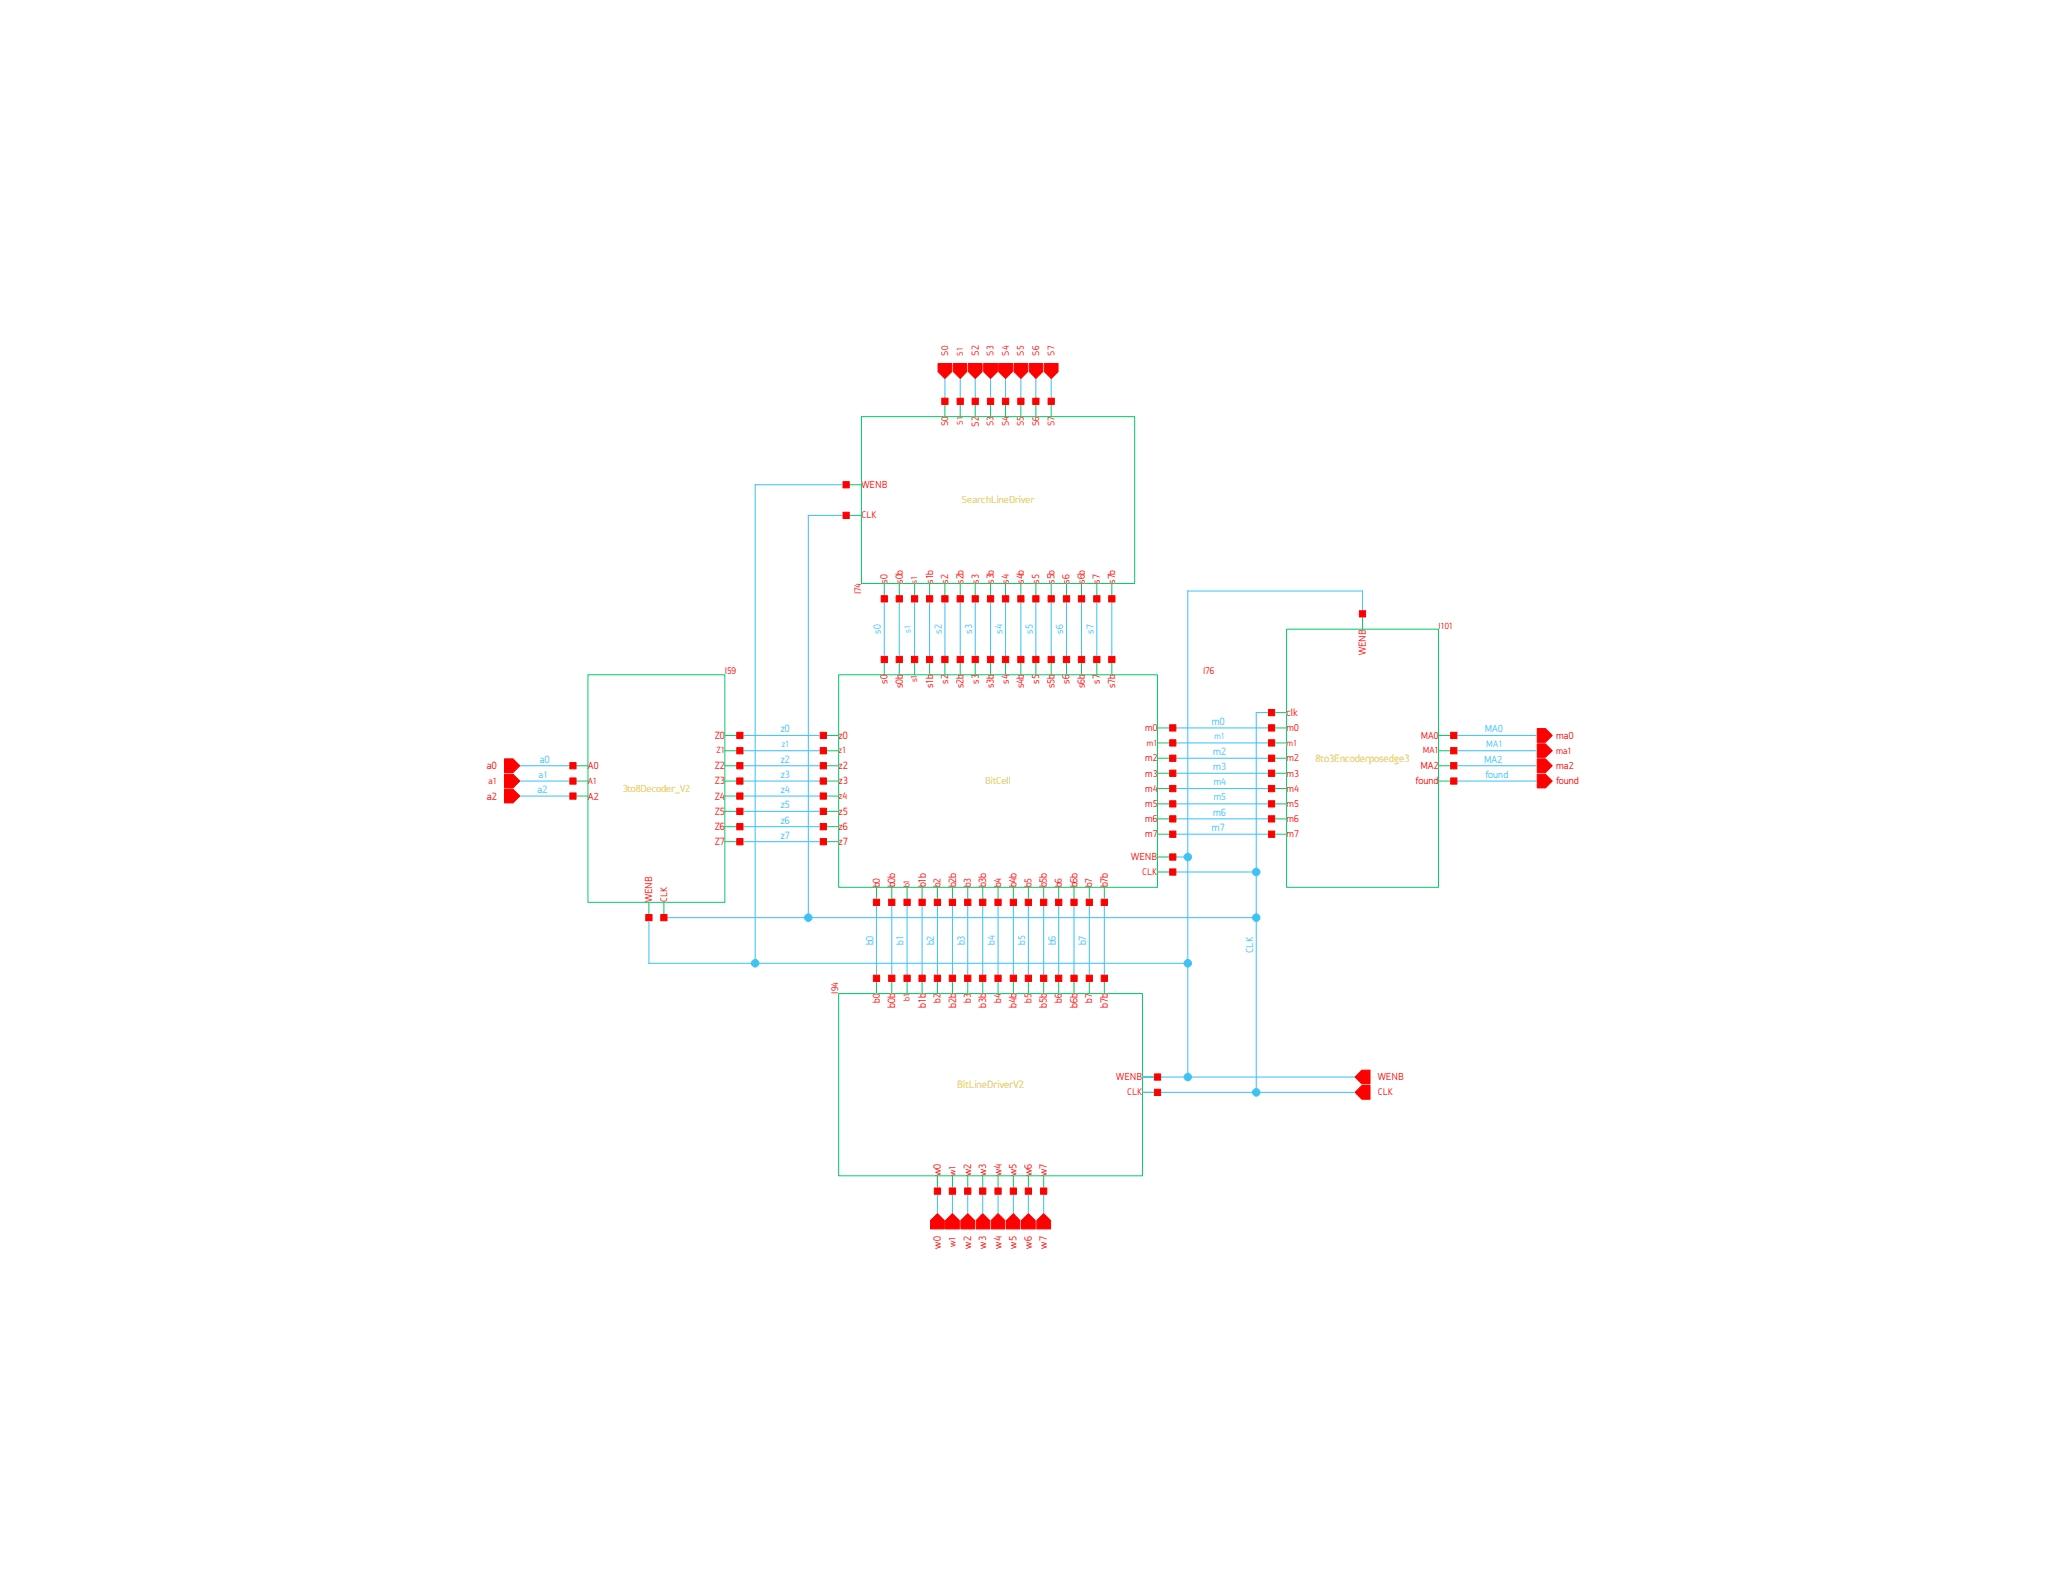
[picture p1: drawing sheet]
<svg xmlns="http://www.w3.org/2000/svg" width="279mm" height="216mm" viewBox="0 0 279 216" stroke-linecap="round" stroke-linejoin="round" font-family="sans-serif">
<g fill="none" stroke="#0c6" stroke-width=".14">
<path d="M116.7 56.4h37v22.6h-37zM128 54.4v2M130 54.4v2M132.1 54.4v2M134.2 54.4v2M136.2 54.4v2M138.3 54.4v2M140.3 54.4v2M142.4 54.4v2M114.6 69.8h2.1M114.6 65.7h2.1M119.8 79v2.1"/>
<path d="M121.8 79v2.1M123.9 79v2.1M125.9 79v2.1M128 79v2.1M130 79v2.1M132.1 79v2.1M134.2 79v2.1M136.2 79v2.1M138.3 79v2.1M140.3 79v2.1M142.4 79v2.1M144.4 79v2.1"/>
<path d="M146.5 79v2.1M148.5 79v2.1M150.6 79v2.1M79.6 91.4h18.6v30.8h-18.6zM98.2 99.6h2M111.5 99.6h2.1M113.6 91.4h43.2v28.8h-43.2zM119.8 89.3v2.1M121.8 89.3v2.1M123.9 89.3v2.1M125.9 89.3v2.1M128 89.3v2.1"/>
<path d="M130 89.3v2.1M132.1 89.3v2.1M134.2 89.3v2.1M136.2 89.3v2.1M138.3 89.3v2.1M140.3 89.3v2.1M142.4 89.3v2.1M144.4 89.3v2.1M146.5 89.3v2.1M148.5 89.3v2.1M150.6 89.3v2.1M156.8 98.6h2"/>
<path d="M172.2 98.6h2M172.2 96.5h2M174.2 85.2h20.6v35h-20.6zM184.5 83.1v2.1M194.8 99.6h2.1M77.6 107.8h2M77.6 105.8h2M77.6 103.7h2M98.2 114h2M98.2 112h2M98.2 109.9h2M98.2 107.8h2"/>
<path d="M98.2 105.8h2M98.2 103.7h2M98.2 101.7h2M111.5 114h2.1M111.5 112h2.1M111.5 109.9h2.1M111.5 107.8h2.1M111.5 105.8h2.1M111.5 103.7h2.1M111.5 101.7h2.1M156.8 118.1h2M156.8 116.1h2"/>
<path d="M156.8 100.6h2M156.8 102.7h2M156.8 104.7h2M156.8 106.8h2M156.8 108.9h2M156.8 110.9h2M156.8 113h2M172.2 100.6h2M172.2 102.7h2M172.2 104.7h2M172.2 106.8h2M172.2 108.9h2"/>
<path d="M172.2 110.9h2M172.2 113h2M194.8 105.8h2.1M194.8 103.7h2.1M194.8 101.7h2.1M87.9 122.2v2.1M89.9 122.2v2.1M113.6 134.6h41.1v24.7h-41.1zM118.7 120.2v2M118.7 132.5v2.1M120.8 120.2v2M120.8 132.5v2.1"/>
<path d="M122.9 120.2v2M122.9 132.5v2.1M124.9 120.2v2M124.9 132.5v2.1M127 120.2v2M127 132.5v2.1M129 120.2v2M129 132.5v2.1M131.1 120.2v2M131.1 132.5v2.1M133.1 120.2v2M133.1 132.5v2.1"/>
<path d="M135.2 120.2v2M135.2 132.5v2.1M137.2 120.2v2M137.2 132.5v2.1M139.3 120.2v2M139.3 132.5v2.1M141.4 120.2v2M141.4 132.5v2.1M143.4 120.2v2M143.4 132.5v2.1M145.5 120.2v2M145.5 132.5v2.1"/>
<path d="M147.5 120.2v2M147.5 132.5v2.1M149.6 120.2v2M149.6 132.5v2.1M127 159.3v2M129 159.3v2M131.1 159.3v2M133.1 159.3v2M135.2 159.3v2M137.2 159.3v2M139.3 159.3v2M141.4 159.3v2"/>
<path d="M154.7 145.9h2.1M154.7 148h2.1"/>
</g>
<g fill="none" stroke="#39bfff" stroke-width=".14">
<path d="M128 50.2v4.2M130 49.2v5.2M132.1 50.2v4.2M134.2 50.2v4.2M136.2 50.2v4.2M138.3 50.2v4.2M140.3 50.2v4.2M142.4 50.2v4.2M114.6 69.8h-5.1v54.5M114.6 65.7h-12.3v64.8M100.2 99.6h11.3M119.8 81.1v8.2"/>
<path d="M121.8 81.1v8.2M123.9 81.1v8.2M125.9 81.1v8.2M128 81.1v8.2M130 81.1v8.2M132.1 81.1v8.2M134.2 81.1v8.2M136.2 81.1v8.2M138.3 81.1v8.2M140.3 81.1v8.2M142.4 81.1v8.2M144.4 81.1v8.2"/>
<path d="M146.5 81.1v8.2M148.5 81.1v8.2M150.6 81.1v8.2M158.8 98.6h13.4M172.2 96.5h-2.1v51.5M184.5 83.1v-3h-23.6v65.8M196.9 99.6h12.3M68.3 105.8h9.3M69.3 103.7h8.3M69.3 107.8h8.3M100.2 109.9h11.3M100.2 105.8h11.3"/>
<path d="M100.2 103.7h11.3M100.2 114h11.3M100.2 107.8h11.3M100.2 101.7h11.3M100.2 112h11.3M158.8 116.1h2.1M158.8 102.7h13.4M158.8 110.9h13.4M158.8 100.6h13.4M158.8 104.7h13.4M158.8 106.8h13.4M158.8 118.1h11.3"/>
<path d="M158.8 113h13.4M158.8 108.9h13.4M196.9 105.8h12.3M196.9 103.7h12.3M196.9 101.7h12.3M87.9 124.3v6.2h73M89.9 124.3h80.2M118.7 122.2v10.3M120.8 122.2v10.3M122.9 122.2v10.3M124.9 122.2v10.3M127 122.2v10.3"/>
<path d="M129 122.2v10.3M131.1 122.2v10.3M133.1 122.2v10.3M135.2 122.2v10.3M137.2 122.2v10.3M139.3 122.2v10.3M141.4 122.2v10.3M143.4 122.2v10.3M145.5 122.2v10.3M147.5 122.2v10.3M149.6 122.2v10.3M154.7 145.9h29.8"/>
<path d="M154.7 148h28.8M127 161.3v4.1M129 161.3v4.1M131.1 161.3v4.1M133.1 161.3v4.1M135.2 161.3v4.1M137.2 161.3v4.1M139.3 161.3v4.1M141.4 161.3v4.1"/>
</g>
<g fill="#39bfff" stroke="#39bfff" stroke-width=".14">
<circle cx="170.1" cy="124.3" r=".5"/>
<circle cx="109.5" cy="124.3" r=".5"/>
<circle cx="160.9" cy="116.1" r=".5"/>
<circle cx="160.9" cy="130.5" r=".5"/>
<circle cx="170.1" cy="148" r=".5"/>
<circle cx="160.9" cy="145.9" r=".5"/>
<circle cx="102.3" cy="130.5" r=".5"/>
<circle cx="170.1" cy="118.1" r=".5"/>
</g>
<g fill="#f00" stroke="#f00" stroke-width=".14">
<path d="M89.5 123.9h.8v.8h-.8z"/>
<path d="M99.8 113.6h.8v.8h-.8z"/>
<path d="M99.8 111.5h.8v.9h-.8z"/>
<path d="M99.8 109.5h.8v.8h-.8z"/>
<path d="M99.8 107.4h.8v.8h-.8z"/>
<path d="M99.8 105.4h.8v.8h-.8z"/>
<path d="M99.8 103.3h.8v.8h-.8z"/>
<path d="M99.8 101.3h.8v.8h-.8z"/>
<path d="M99.8 99.2h.8v.8h-.8z"/>
<path d="M87.5 123.9h.8v.8h-.8z"/>
<path d="M77.2 107.4h.8v.8h-.8z"/>
<path d="M77.2 105.4h.8v.8h-.8z"/>
<path d="M77.2 103.3h.8v.8h-.8z"/>
<path d="M156.3 145.5h.9v.8h-.9z"/>
<path d="M156.3 147.5h.9v.9h-.9z"/>
<path d="M149.1 132.1h.9v.8h-.9z"/>
<path d="M147.1 132.1h.9v.8h-.9z"/>
<path d="M145 132.1h.9v.8h-.9z"/>
<path d="M143 132.1h.8v.8h-.8z"/>
<path d="M140.9 132.1h.9v.8h-.9z"/>
<path d="M138.9 132.1h.8v.8h-.8z"/>
<path d="M136.8 132.1h.9v.8h-.9z"/>
<path d="M134.7 132.1h.9v.8h-.9z"/>
<path d="M132.7 132.1h.8v.8h-.8z"/>
<path d="M130.6 132.1h.9v.8h-.9z"/>
<path d="M128.6 132.1h.8v.8h-.8z"/>
<path d="M126.5 132.1h.9v.8h-.9z"/>
<path d="M124.5 132.1h.8v.8h-.8z"/>
<path d="M122.4 132.1h.9v.8h-.9z"/>
<path d="M120.4 132.1h.8v.8h-.8z"/>
<path d="M118.3 132.1h.8v.8h-.8z"/>
<path d="M140.9 160.9h.9v.9h-.9z"/>
<path d="M138.9 160.9h.8v.9h-.8z"/>
<path d="M136.8 160.9h.9v.9h-.9z"/>
<path d="M134.7 160.9h.9v.9h-.9z"/>
<path d="M132.7 160.9h.8v.9h-.8z"/>
<path d="M130.6 160.9h.9v.9h-.9z"/>
<path d="M128.6 160.9h.8v.9h-.8z"/>
<path d="M126.5 160.9h.9v.9h-.9z"/>
<path d="M183.5 145.9l.9-1h1.1v1.9h-1.1z"/>
<path d="M68.3 102.8h1.2l.9 .9-.9 .9h-1.2z"/>
<path d="M68.3 106.9h1.2l.9 .9-.9 1h-1.2z"/>
<path d="M68.3 104.9h1.2l.9 .9-.9 .9h-1.2z"/>
<path d="M141.4 49.2h1.9v1.1l-.9 1-1-1z"/>
<path d="M139.4 49.2h1.8v1.1l-.9 1-.9-1z"/>
<path d="M183.5 148l.9-1h1.1v1.9h-1.1z"/>
<path d="M137.3 49.2h1.9v1.1l-.9 1-1-1z"/>
<path d="M135.3 49.2h1.8v1.1l-.9 1-.9-1z"/>
<path d="M133.2 49.2h1.9v1.1l-.9 1-1-1z"/>
<path d="M131.1 49.2h1.9v1.1l-.9 1-1-1z"/>
<path d="M129.1 49.2h1.8v1.1l-.9 1-.9-1z"/>
<path d="M127 49.2h1.9v1.1l-.9 1-1-1z"/>
<path d="M140.4 165.3l1-.9 .9 .9v1.2h-1.9z"/>
<path d="M138.3 165.3l1-.9 .9 .9v1.2h-1.9z"/>
<path d="M136.3 165.3l.9-.9 .9 .9v1.2h-1.8z"/>
<path d="M134.2 165.3l1-.9 .9 .9v1.2h-1.9z"/>
<path d="M133.1 164.4l.9 .9v1.2h-1.8v-1.2z"/>
<path d="M126 165.3l1-.9 .9 .9v1.2h-1.9z"/>
<path d="M128.1 165.3l.9-.9 .9 .9v1.2h-1.8z"/>
<path d="M130.1 165.3l1-.9 .9 .9v1.2h-1.9z"/>
<path d="M158.4 117.7h.9v.8h-.9z"/>
<path d="M158.4 115.7h.9v.8h-.9z"/>
<path d="M111.1 105.4h.8v.8h-.8z"/>
<path d="M158.4 98.2h.9v.8h-.9z"/>
<path d="M158.4 100.2h.9v.8h-.9z"/>
<path d="M158.4 102.3h.9v.8h-.9z"/>
<path d="M158.4 104.3h.9v.9h-.9z"/>
<path d="M158.4 106.4h.9v.8h-.9z"/>
<path d="M158.4 108.5h.9v.8h-.9z"/>
<path d="M158.4 110.5h.9v.8h-.9z"/>
<path d="M158.4 112.6h.9v.8h-.9z"/>
<path d="M119.3 88.9h.9v.8h-.9z"/>
<path d="M121.4 88.9h.8v.8h-.8z"/>
<path d="M123.4 88.9h.9v.8h-.9z"/>
<path d="M125.5 88.9h.8v.8h-.8z"/>
<path d="M127.6 88.9h.8v.8h-.8z"/>
<path d="M129.6 88.9h.9v.8h-.9z"/>
<path d="M131.7 88.9h.8v.8h-.8z"/>
<path d="M133.7 88.9h.9v.8h-.9z"/>
<path d="M146 88.9h.9v.8h-.9z"/>
<path d="M111.1 113.6h.8v.8h-.8z"/>
<path d="M111.1 111.5h.8v.9h-.8z"/>
<path d="M111.1 109.5h.8v.8h-.8z"/>
<path d="M111.1 107.4h.8v.8h-.8z"/>
<path d="M149.1 121.8h.9v.8h-.9z"/>
<path d="M147.1 121.8h.9v.8h-.9z"/>
<path d="M145 121.8h.9v.8h-.9z"/>
<path d="M143 121.8h.8v.8h-.8z"/>
<path d="M140.9 121.8h.9v.8h-.9z"/>
<path d="M138.9 121.8h.8v.8h-.8z"/>
<path d="M136.8 121.8h.9v.8h-.9z"/>
<path d="M134.7 121.8h.9v.8h-.9z"/>
<path d="M132.7 121.8h.8v.8h-.8z"/>
<path d="M130.6 121.8h.9v.8h-.9z"/>
<path d="M128.6 121.8h.8v.8h-.8z"/>
<path d="M126.5 121.8h.9v.8h-.9z"/>
<path d="M124.5 121.8h.8v.8h-.8z"/>
<path d="M122.4 121.8h.9v.8h-.9z"/>
<path d="M120.4 121.8h.8v.8h-.8z"/>
<path d="M118.3 121.8h.8v.8h-.8z"/>
<path d="M111.1 103.3h.8v.8h-.8z"/>
<path d="M111.1 101.3h.8v.8h-.8z"/>
<path d="M111.1 99.2h.8v.8h-.8z"/>
<path d="M150.2 88.9h.8v.8h-.8z"/>
<path d="M148.1 88.9h.9v.8h-.9z"/>
<path d="M144 88.9h.9v.8h-.9z"/>
<path d="M141.9 88.9h.9v.8h-.9z"/>
<path d="M139.9 88.9h.8v.8h-.8z"/>
<path d="M137.8 88.9h.9v.8h-.9z"/>
<path d="M135.8 88.9h.8v.8h-.8z"/>
<path d="M171.8 112.6h.8v.8h-.8z"/>
<path d="M171.8 110.5h.8v.8h-.8z"/>
<path d="M184.1 82.7h.9v.9h-.9z"/>
<path d="M196.5 105.4h.8v.8h-.8z"/>
<path d="M196.5 103.3h.8v.8h-.8z"/>
<path d="M196.5 101.3h.8v.8h-.8z"/>
<path d="M196.5 99.2h.8v.8h-.8z"/>
<path d="M171.8 108.5h.8v.8h-.8z"/>
<path d="M171.8 106.4h.8v.8h-.8z"/>
<path d="M171.8 104.3h.8v.9h-.8z"/>
<path d="M171.8 102.3h.8v.8h-.8z"/>
<path d="M171.8 100.2h.8v.8h-.8z"/>
<path d="M171.8 98.2h.8v.8h-.8z"/>
<path d="M171.8 96.1h.8v.8h-.8z"/>
<path d="M131.7 53.9h.8v.9h-.8z"/>
<path d="M129.6 53.9h.9v.9h-.9z"/>
<path d="M127.6 53.9h.8v.9h-.8z"/>
<path d="M141.9 53.9h.9v.9h-.9z"/>
<path d="M139.9 53.9h.8v.9h-.8z"/>
<path d="M137.8 53.9h.9v.9h-.9z"/>
<path d="M150.2 80.7h.8v.8h-.8z"/>
<path d="M148.1 80.7h.9v.8h-.9z"/>
<path d="M146 80.7h.9v.8h-.9z"/>
<path d="M144 80.7h.9v.8h-.9z"/>
<path d="M141.9 80.7h.9v.8h-.9z"/>
<path d="M139.9 80.7h.8v.8h-.8z"/>
<path d="M137.8 80.7h.9v.8h-.9z"/>
<path d="M135.8 80.7h.8v.8h-.8z"/>
<path d="M133.7 80.7h.9v.8h-.9z"/>
<path d="M131.7 80.7h.8v.8h-.8z"/>
<path d="M129.6 80.7h.9v.8h-.9z"/>
<path d="M127.6 80.7h.8v.8h-.8z"/>
<path d="M125.5 80.7h.8v.8h-.8z"/>
<path d="M123.4 80.7h.9v.8h-.9z"/>
<path d="M121.4 80.7h.8v.8h-.8z"/>
<path d="M119.3 80.7h.9v.8h-.9z"/>
<path d="M114.2 65.2h.8v.9h-.8z"/>
<path d="M135.8 53.9h.8v.9h-.8z"/>
<path d="M133.7 53.9h.9v.9h-.9z"/>
<path d="M114.2 69.4h.8v.8h-.8z"/>
<path d="M208.2 104.9h1.1l.9 .9-.9 .9h-1.1z"/>
<path d="M208.2 102.8h1.1l.9 .9-.9 .9h-1.1z"/>
<path d="M208.2 100.8h1.1l.9 .9-.9 .9h-1.1z"/>
<path d="M208.2 98.7h1.1l.9 .9-.9 .9h-1.1z"/>
</g>
<g font-size="1.4" fill="#f00">
<text x="132.5" y="48.2" transform="rotate(-90 132.5 48.2)">S2</text>
<text x="132.5" y="57.8" transform="rotate(-90 132.5 57.8)">S2</text>
<text x="116.7" y="66.1">WENB</text>
<text x="120.2" y="79" transform="rotate(-90 120.2 79)">s0</text>
<text x="122.3" y="79" transform="rotate(-90 122.3 79)">s0b</text>
<text x="126.4" y="79" transform="rotate(-90 126.4 79)">s1b</text>
<text x="128.4" y="79" transform="rotate(-90 128.4 79)">s2</text>
<text x="130.5" y="79" transform="rotate(-90 130.5 79)">s2b</text>
<text x="132.5" y="79" transform="rotate(-90 132.5 79)">s3</text>
<text x="134.6" y="79" transform="rotate(-90 134.6 79)">s3b</text>
<text x="136.7" y="79" transform="rotate(-90 136.7 79)">s4</text>
<text x="138.7" y="79" transform="rotate(-90 138.7 79)">s4b</text>
<text x="140.8" y="79" transform="rotate(-90 140.8 79)">s5</text>
<text x="142.8" y="79" transform="rotate(-90 142.8 79)">s5b</text>
<text x="144.9" y="79" transform="rotate(-90 144.9 79)">s6</text>
<text x="146.9" y="79" transform="rotate(-90 146.9 79)">s6b</text>
<text x="149" y="79" transform="rotate(-90 149 79)">s7</text>
<text x="151" y="79" transform="rotate(-90 151 79)">s7b</text>
<text x="185" y="88.8" transform="rotate(-90 185 88.8)">WENB</text>
<text x="120.2" y="92.6" transform="rotate(-90 120.2 92.6)">s0</text>
<text x="122.3" y="93.2" transform="rotate(-90 122.3 93.2)">s0b</text>
<text x="126.4" y="93.2" transform="rotate(-90 126.4 93.2)">s1b</text>
<text x="128.4" y="92.6" transform="rotate(-90 128.4 92.6)">s2</text>
<text x="130.5" y="93.2" transform="rotate(-90 130.5 93.2)">s2b</text>
<text x="132.5" y="92.6" transform="rotate(-90 132.5 92.6)">s3</text>
<text x="134.6" y="93.2" transform="rotate(-90 134.6 93.2)">s3b</text>
<text x="136.7" y="92.6" transform="rotate(-90 136.7 92.6)">s4</text>
<text x="138.7" y="93.2" transform="rotate(-90 138.7 93.2)">s4b</text>
<text x="140.8" y="92.6" transform="rotate(-90 140.8 92.6)">s5</text>
<text x="142.8" y="93.2" transform="rotate(-90 142.8 93.2)">s5b</text>
<text x="144.9" y="92.6" transform="rotate(-90 144.9 92.6)">s6</text>
<text x="146.9" y="93.2" transform="rotate(-90 146.9 93.2)">s6b</text>
<text x="149" y="92.6" transform="rotate(-90 149 92.6)">s7</text>
<text x="151" y="93.2" transform="rotate(-90 151 93.2)">s7b</text>
<text x="96.8" y="100.1">Z0</text>
<text x="113.6" y="100.1">z0</text>
<text x="155.1" y="99">m0</text>
<text x="174.2" y="99">m0</text>
<text x="174.2" y="97">clk</text>
<text x="192.4" y="100">MA0</text>
<text x="210.7" y="100.1">ma0</text>
<text x="66" y="104.2">a0</text>
<text x="79.6" y="104.2">A0</text>
<text x="96.8" y="106.2">Z3</text>
<text x="96.8" y="104.2">Z2</text>
<text x="113.6" y="106.2">z3</text>
<text x="113.6" y="104.2">z2</text>
<text x="155.1" y="103.1">m2</text>
<text x="155.1" y="105.2">m3</text>
<text x="155.1" y="107.3">m4</text>
<text x="174.2" y="107.3">m4</text>
<text x="174.2" y="105.2">m3</text>
<text x="174.2" y="103.1">m2</text>
<text x="191.7" y="106.2">found</text>
<text x="192.4" y="104.2">MA2</text>
<text x="210.7" y="104.2">ma2</text>
<text x="210.7" y="106.2">found</text>
<text x="66" y="108.3">a2</text>
<text x="79.6" y="108.3">A2</text>
<text x="96.8" y="112.4">Z6</text>
<text x="96.8" y="110.4">Z5</text>
<text x="96.8" y="108.3">Z4</text>
<text x="113.6" y="112.4">z6</text>
<text x="113.6" y="110.4">z5</text>
<text x="155.1" y="109.3">m5</text>
<text x="155.1" y="113.4">m7</text>
<text x="155.1" y="111.4">m6</text>
<text x="174.2" y="113.4">m7</text>
<text x="174.2" y="111.4">m6</text>
<text x="174.2" y="109.3">m5</text>
<text x="96.8" y="114.5">Z7</text>
<text x="113.6" y="114.5">z7</text>
<text x="153.2" y="116.5">WENB</text>
<text x="88.3" y="122.2" transform="rotate(-90 88.3 122.2)">WENB</text>
<text x="119.1" y="120.2" transform="rotate(-90 119.1 120.2)">b0</text>
<text x="121.2" y="120.2" transform="rotate(-90 121.2 120.2)">b0b</text>
<text x="125.4" y="120.2" transform="rotate(-90 125.4 120.2)">b1b</text>
<text x="127.4" y="120.2" transform="rotate(-90 127.4 120.2)">b2</text>
<text x="129.5" y="120.2" transform="rotate(-90 129.5 120.2)">b2b</text>
<text x="131.5" y="120.2" transform="rotate(-90 131.5 120.2)">b3</text>
<text x="133.6" y="120.2" transform="rotate(-90 133.6 120.2)">b3b</text>
<text x="135.6" y="120.2" transform="rotate(-90 135.6 120.2)">b4</text>
<text x="137.7" y="120.2" transform="rotate(-90 137.7 120.2)">b4b</text>
<text x="139.7" y="120.2" transform="rotate(-90 139.7 120.2)">b5</text>
<text x="141.8" y="120.2" transform="rotate(-90 141.8 120.2)">b5b</text>
<text x="143.8" y="120.2" transform="rotate(-90 143.8 120.2)">b6</text>
<text x="145.9" y="120.2" transform="rotate(-90 145.9 120.2)">b6b</text>
<text x="147.9" y="120.2" transform="rotate(-90 147.9 120.2)">b7</text>
<text x="150.1" y="120.2" transform="rotate(-90 150.1 120.2)">b7b</text>
<text x="119.1" y="135.8" transform="rotate(-90 119.1 135.8)">b0</text>
<text x="121.2" y="136.5" transform="rotate(-90 121.2 136.5)">b0b</text>
<text x="125.4" y="136.5" transform="rotate(-90 125.4 136.5)">b1b</text>
<text x="127.4" y="135.8" transform="rotate(-90 127.4 135.8)">b2</text>
<text x="129.5" y="136.5" transform="rotate(-90 129.5 136.5)">b2b</text>
<text x="131.5" y="135.8" transform="rotate(-90 131.5 135.8)">b3</text>
<text x="133.6" y="136.5" transform="rotate(-90 133.6 136.5)">b3b</text>
<text x="135.6" y="135.8" transform="rotate(-90 135.6 135.8)">b4</text>
<text x="137.7" y="136.5" transform="rotate(-90 137.7 136.5)">b4b</text>
<text x="139.7" y="135.8" transform="rotate(-90 139.7 135.8)">b5</text>
<text x="141.8" y="136.5" transform="rotate(-90 141.8 136.5)">b5b</text>
<text x="143.8" y="135.8" transform="rotate(-90 143.8 135.8)">b6</text>
<text x="145.9" y="136.5" transform="rotate(-90 145.9 136.5)">b6b</text>
<text x="147.9" y="135.8" transform="rotate(-90 147.9 135.8)">b7</text>
<text x="150.1" y="136.5" transform="rotate(-90 150.1 136.5)">b7b</text>
<text x="151.2" y="146.3">WENB</text>
<text x="186.6" y="146.3">WENB</text>
<text x="127.4" y="159.3" transform="rotate(-90 127.4 159.3)">w0</text>
<text x="131.5" y="159.3" transform="rotate(-90 131.5 159.3)">w2</text>
<text x="133.6" y="159.3" transform="rotate(-90 133.6 159.3)">w3</text>
<text x="135.7" y="159.3" transform="rotate(-90 135.7 159.3)">w4</text>
<text x="137.7" y="159.3" transform="rotate(-90 137.7 159.3)">w5</text>
<text x="139.8" y="159.3" transform="rotate(-90 139.8 159.3)">w6</text>
<text x="141.8" y="159.3" transform="rotate(-90 141.8 159.3)">w7</text>
<text x="127.4" y="169.1" transform="rotate(-90 127.4 169.1)">w0</text>
<text x="131.5" y="169.1" transform="rotate(-90 131.5 169.1)">w2</text>
<text x="133.6" y="169.1" transform="rotate(-90 133.6 169.1)">w3</text>
<text x="135.7" y="169.1" transform="rotate(-90 135.7 169.1)">w4</text>
<text x="137.7" y="169.1" transform="rotate(-90 137.7 169.1)">w5</text>
<text x="139.8" y="169.1" transform="rotate(-90 139.8 169.1)">w6</text>
<text x="141.8" y="169.1" transform="rotate(-90 141.8 169.1)">w7</text>
</g>
<g font-size="1.4" fill="#d9cc00">
<text x="130.2" y="68.2">SearchLineDriver</text>
<text x="84.3" y="107.3">3to8Decoder_V2</text>
<text x="133.4" y="106.2">BitCell</text>
<text x="178.2" y="103.1">8to3Encoderposedge3</text>
<text x="129.6" y="147.4">BitLineDriverV2</text>
</g>
<g font-size="1.4" fill="#39bfff">
<text x="119.3" y="85.8" transform="rotate(-90 119.3 85.8)">s0</text>
<text x="127.6" y="85.8" transform="rotate(-90 127.6 85.8)">s2</text>
<text x="131.7" y="85.8" transform="rotate(-90 131.7 85.8)">s3</text>
<text x="135.8" y="85.8" transform="rotate(-90 135.8 85.8)">s4</text>
<text x="139.9" y="85.8" transform="rotate(-90 139.9 85.8)">s5</text>
<text x="144" y="85.8" transform="rotate(-90 144 85.8)">s6</text>
<text x="148.1" y="85.8" transform="rotate(-90 148.1 85.8)">s7</text>
<text x="105.7" y="99.2">z0</text>
<text x="164.1" y="98.2">m0</text>
<text x="201.1" y="99.2">MA0</text>
<text x="72.8" y="107.4">a2</text>
<text x="73.1" y="103.3">a0</text>
<text x="105.7" y="107.4">z4</text>
<text x="105.7" y="105.4">z3</text>
<text x="105.7" y="103.3">z2</text>
<text x="164.3" y="104.3">m3</text>
<text x="164.3" y="102.3">m2</text>
<text x="164.4" y="106.4">m4</text>
<text x="201" y="103.3">MA2</text>
<text x="201.2" y="105.3">found</text>
<text x="105.7" y="113.6">z7</text>
<text x="105.7" y="111.5">z6</text>
<text x="105.7" y="109.5">z5</text>
<text x="164.1" y="112.6">m7</text>
<text x="164.3" y="110.5">m6</text>
<text x="164.4" y="108.4">m5</text>
<text x="118.3" y="128" transform="rotate(-90 118.3 128)">b0</text>
<text x="122.4" y="128" transform="rotate(-90 122.4 128)">b1</text>
<text x="126.5" y="128" transform="rotate(-90 126.5 128)">b2</text>
<text x="130.7" y="128" transform="rotate(-90 130.7 128)">b3</text>
<text x="134.7" y="128" transform="rotate(-90 134.7 128)">b4</text>
<text x="138.8" y="128" transform="rotate(-90 138.8 128)">b5</text>
<text x="143" y="128" transform="rotate(-90 143 128)">b6</text>
<text x="147.1" y="128" transform="rotate(-90 147.1 128)">b7</text>
<text x="169.7" y="129.1" transform="rotate(-90 169.7 129.1)">CLK</text>
</g>
<g font-size="1.3" fill="#f00">
<text x="128.4" y="48.2" transform="rotate(-90 128.4 48.2)">S0</text>
<text x="134.6" y="48.2" transform="rotate(-90 134.6 48.2)">S3</text>
<text x="136.6" y="48.2" transform="rotate(-90 136.6 48.2)">S4</text>
<text x="138.7" y="48.2" transform="rotate(-90 138.7 48.2)">S5</text>
<text x="140.7" y="48.2" transform="rotate(-90 140.7 48.2)">S6</text>
<text x="142.8" y="48.2" transform="rotate(-90 142.8 48.2)">S7</text>
<text x="128.4" y="57.7" transform="rotate(-90 128.4 57.7)">S0</text>
<text x="134.6" y="57.7" transform="rotate(-90 134.6 57.7)">S3</text>
<text x="136.6" y="57.7" transform="rotate(-90 136.6 57.7)">S4</text>
<text x="138.7" y="57.7" transform="rotate(-90 138.7 57.7)">S5</text>
<text x="140.7" y="57.7" transform="rotate(-90 140.7 57.7)">S6</text>
<text x="142.8" y="57.7" transform="rotate(-90 142.8 57.7)">S7</text>
<text x="116.7" y="70.2">CLK</text>
<text x="116.6" y="80.5" transform="rotate(-90 116.6 80.5)">I74</text>
<text x="98.2" y="91.3">I59</text>
<text x="162.9" y="91.3">I76</text>
<text x="210.7" y="102.1">ma1</text>
<text x="113.6" y="108.3">z4</text>
<text x="154.7" y="118.6">CLK</text>
<text x="90.4" y="122.2" transform="rotate(-90 90.4 122.2)">CLK</text>
<text x="113.5" y="134.6" transform="rotate(-90 113.5 134.6)">I94</text>
<text x="152.7" y="148.4">CLK</text>
<text x="186.6" y="148.4">CLK</text>
<text x="129.4" y="159.3" transform="rotate(-90 129.4 159.3)">w1</text>
<text x="129.4" y="168.9" transform="rotate(-90 129.4 168.9)">w1</text>
</g>
<g font-size="1.3" fill="#39bfff">
<text x="201.3" y="101.2">MA1</text>
<text x="73" y="105.3">a1</text>
</g>
<g font-size="1.2" fill="#f00">
<text x="124.2" y="79" transform="rotate(-90 124.2 79)">s1</text>
<text x="194.8" y="85.1">I101</text>
<text x="124.2" y="92.4" transform="rotate(-90 124.2 92.4)">s1</text>
<text x="155.3" y="101">m1</text>
<text x="174.2" y="101">m1</text>
<text x="66.2" y="106.2">a1</text>
<text x="79.6" y="106.2">A1</text>
<text x="97" y="102">Z1</text>
<text x="113.6" y="102">z1</text>
<text x="192.7" y="102">MA1</text>
</g>
<g font-size="1.2" fill="#39bfff">
<text x="123.4" y="85.7" transform="rotate(-90 123.4 85.7)">s1</text>
<text x="105.9" y="101.2">z1</text>
<text x="164.5" y="100.1">m1</text>
</g>
<g font-size="1.1" fill="#f00">
<text x="130.4" y="48.2" transform="rotate(-90 130.4 48.2)">S1</text>
<text x="130.4" y="57.6" transform="rotate(-90 130.4 57.6)">S1</text>
<text x="123.2" y="120.2" transform="rotate(-90 123.2 120.2)">b1</text>
<text x="123.2" y="135.6" transform="rotate(-90 123.2 135.6)">b1</text>
</g>
</svg>
